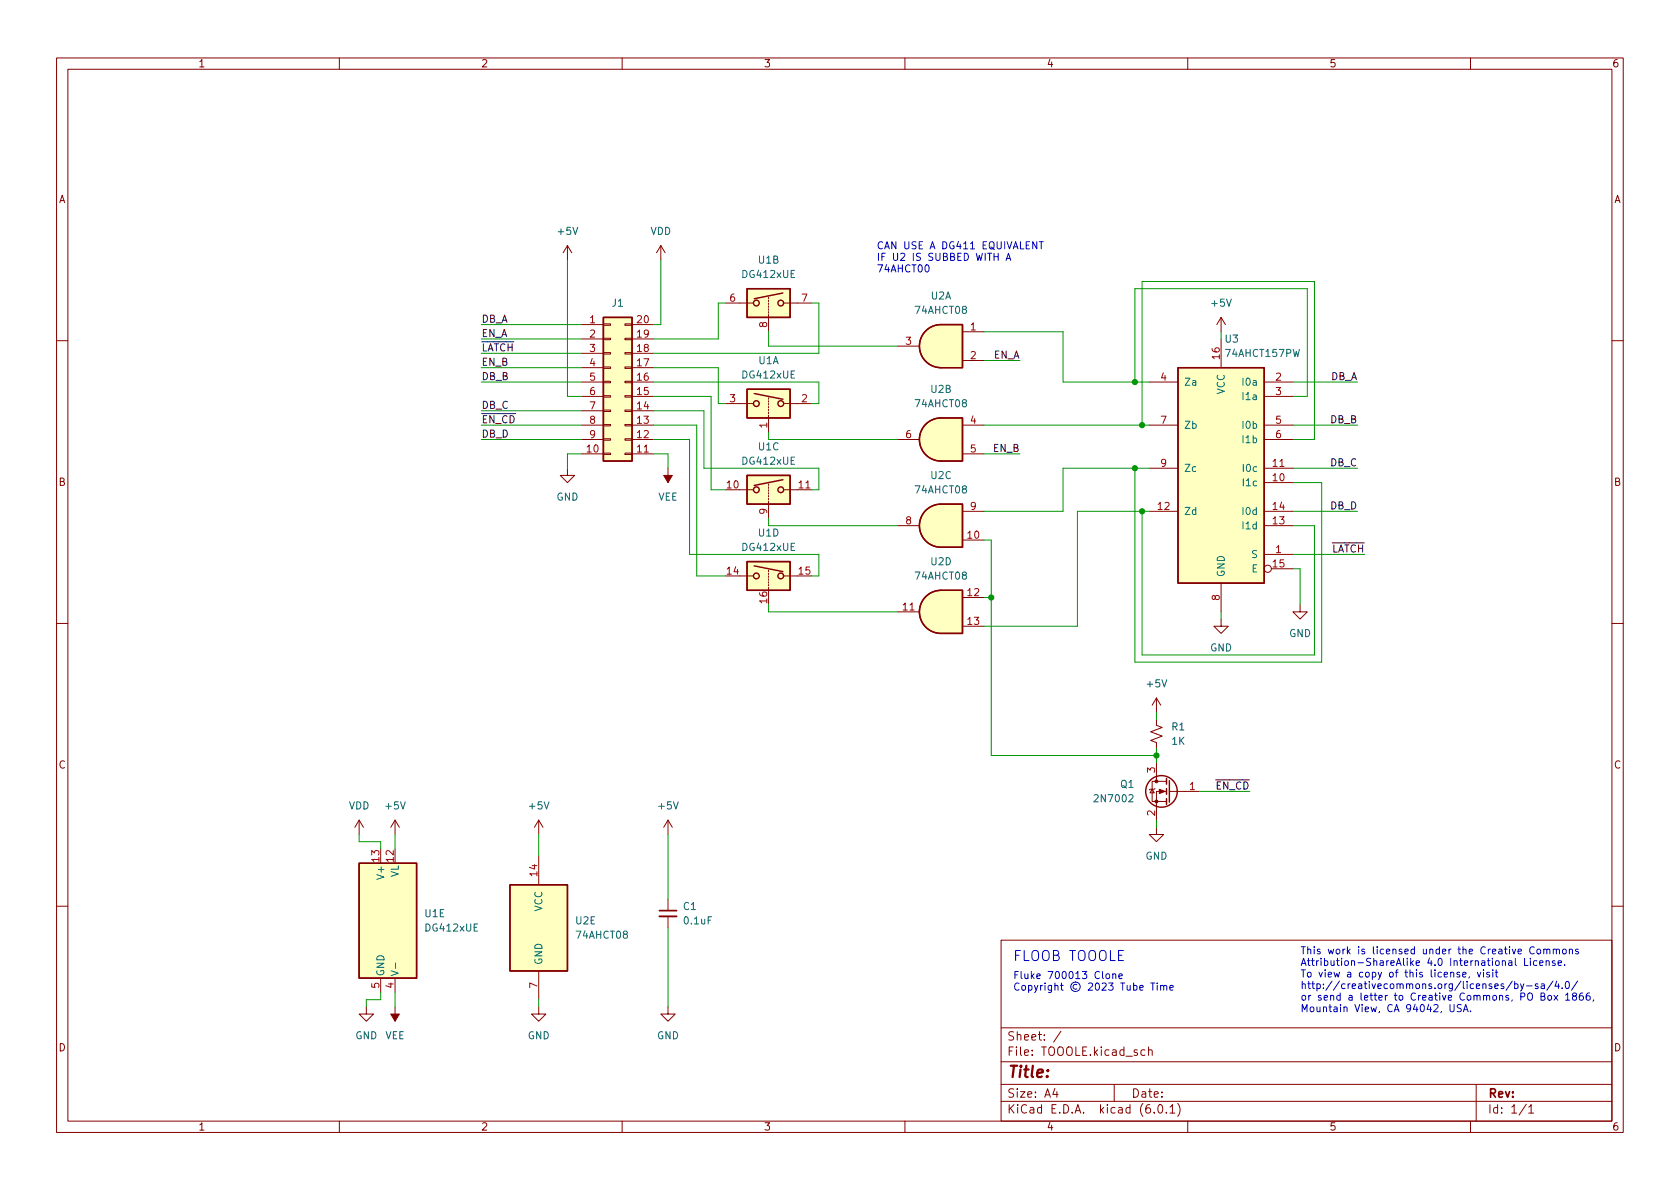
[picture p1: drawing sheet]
<svg xmlns="http://www.w3.org/2000/svg" width="297mm" height="210mm" viewBox="0 0 297 210" stroke-linecap="round" stroke-linejoin="round" font-family="sans-serif">
<g fill="none" stroke="#840000" stroke-width=".18">
<path d="M10 10.2h277v190.1h-277zM12 12.2h273v186.1h-273zM60 10.2v2M110 10.2v2M160 10.2v2M210 10.2v2M260 10.2v2M100.3 43.4l-.7 1.3M100.3 43.4v2.6M100.3 43.4l.8 1.3M102.9 57.4h3.8M102.9 59.9h3.8"/>
<path d="M106.7 59.8h1.2v.3h-1.2zM106.7 57.3h1.2v.2h-1.2zM110.5 59.8h1.3v.3h-1.3zM110.5 57.3h1.3v.2h-1.3zM111.8 57.4h3.8M111.8 59.9h3.8M116.8 43.4l-.7 1.3M116.8 43.4v2.6M116.8 43.4l.8 1.3M128.3 53.6h4.8M135.9 52.6v.2M135.9 53.1v.2"/>
<path d="M135.9 53.6v.2M135.9 54.1v.3M135.9 54.6v.3M135.9 55.1v.3M135.9 55.6v3.1M138.7 53.6h4.8M170.2 58.7h3.8M215.9 56.1l-.8 1.3M215.9 56.1v2.6M215.9 59.9v5.1M215.9 56.1l.8 1.3M10 60.2h2"/>
<path d="M102.9 75.2h3.8M102.9 77.7h3.8M102.9 67.6h3.8M102.9 70.1h3.8M102.9 72.6h3.8M102.9 65h3.8M102.9 62.5h3.8M106.7 77.6h1.2v.2h-1.2zM106.7 75.1h1.2v.2h-1.2zM106.7 72.5h1.2v.3h-1.2zM106.7 70h1.2v.2h-1.2zM106.7 67.4h1.2v.3h-1.2z"/>
<path d="M106.7 64.9h1.2v.2h-1.2zM106.7 62.4h1.2v.2h-1.2zM110.5 77.6h1.3v.2h-1.3zM110.5 75.1h1.3v.2h-1.3zM110.5 72.5h1.3v.3h-1.3zM110.5 70h1.3v.2h-1.3zM110.5 67.4h1.3v.3h-1.3zM110.5 64.9h1.3v.2h-1.3zM110.5 62.4h1.3v.2h-1.3zM111.8 75.2h3.8M111.8 77.7h3.8M111.8 67.6h3.8"/>
<path d="M111.8 70.1h3.8M111.8 72.6h3.8M111.8 65h3.8M111.8 62.5h3.8M128.3 71.4h4.8M135.9 70.4v.2M135.9 70.9v.2M135.9 71.4v.2M135.9 71.9v.2M135.9 72.4v.2M135.9 72.9v.2M135.9 73.4v3"/>
<path d="M138.7 71.4h4.8M158.7 77.7h3.9M158.7 61.2h3.9M170.2 75.2h3.8M170.2 63.7h3.8M203.2 75.2h5.1M203.2 67.6h5.1M223.5 75.2h5.1M223.5 77.7h5.1M223.5 67.6h5.1M223.5 70.1h5.1M285 60.2h2"/>
<path d="M100.3 82.8v1.3h1.3l-1.3 1.2-1.2-1.2h1.2M102.9 80.3h3.8M106.7 80.1h1.2v.3h-1.2zM110.5 80.1h1.3v.3h-1.3zM111.8 80.3h3.8M118.1 82.8v2.5M130.8 86.6h2.3M135.9 85.6v.2M135.9 86.1v.3M135.9 86.6v.3M135.9 87.1v.3M135.9 87.6v.3"/>
<path d="M135.9 88.1v.3M135.9 88.6v3.1M138.7 86.6h4.8M158.7 93h3.9M170.2 80.3h3.8M170.2 90.4h3.8M170.2 95.5h3.8M203.2 82.8h5.1M203.2 90.4h5.1M223.5 98h5.1M223.5 85.3h5.1M223.5 82.8h5.1"/>
<path d="M223.5 90.4h5.1M223.5 93h5.1M10 110.2h2M130.8 101.8h2.3M135.9 100.8v.3M135.9 101.3v.3M135.9 101.8v.3M135.9 102.4v.2M135.9 102.9v.2M135.9 103.4v.2M135.9 103.9v.5M138.7 101.8h2.3"/>
<path d="M158.7 108.2h3.9M170.2 105.7h3.8M170.2 110.7h3.8M215.9 109.5v1.2h1.3l-1.3 1.3-1.3-1.3h1.3M215.9 103.1v5.1M224.8 100.6h3.8M229.9 106.9v1.3h1.2l-1.2 1.3-1.3-1.3h1.3M285 110.2h2M203.7 139.6l.4 .6h-.8zM204.2 139.4l-.1 .2h-.8l-.1 .1M204.5 127.2v1.1l1 .3-2 .8 2 .8-2 .7 1 .4v1M204.5 123.4v2.6"/>
<path d="M204.5 134.9v3.3M204.5 123.4l-.8 1.3M204.5 123.4l.7 1.3M206.2 139.9h-1.7v5.1M206.2 138.2h-2.5v3.5h2.5M206.8 139.9h5.3M63.5 145l-.8 1.3M63.5 145v2.6M63.5 145l.8 1.3M69.8 145l-.7 1.3M69.8 145v2.6M69.8 145l.8 1.3"/>
<path d="M95.2 145v2.6M95.2 151.4v5.1M95.2 145l-.7 1.3M95.2 145l.8 1.3M118.1 145v2.6M118.1 159v2M118.1 145l-.8 1.3M118.1 145l.8 1.3M204.5 146.3v1.3h1.2l-1.2 1.2-1.3-1.2h1.3M10 160.2h2M64.8 178v1.3h1.2l-1.2 1.3-1.3-1.3h1.3M67.3 173v2.5"/>
<path d="M69.8 173v2.5M69.8 178v2.6M95.2 178v1.3h1.3l-1.3 1.3-1.2-1.3h1.2M95.2 171.7v5.1M118.1 178v1.3h1.3l-1.3 1.3-1.3-1.3h1.3M118.1 162v2.1M177 166.3h108v32h-108zM285 160.2h2M60 198.3v2M110 198.3v2M160 198.3v2M177 194.8h108"/>
<path d="M177 191.8h108M177 187.8h108M177 181.8h108M186.5 192.5l-.4 1h1M186.9 193v1M187.6 182.4l-1.3 1.9M197 191.8v3M202.4 185.7l-.4-.1-.3 .3v.4l.2 .3h.5M203.1 185.8l.2-.2 .3 .1 .1 .9M203.1 185.1v1.5M204.1 196.7v.1M204.9 195.4l.2-.1a.81 .81 0 0 1 .6 .7 .81 .81 0 0 1-.3 .8h-.2a.81 .81 0 0 1-.6-.6 .81 .81 0 0 1 .3-.8z"/>
<path d="M206.2 196.7v.1M206.9 195.8l.4-.5v1.5M206.9 196.8h.8M208.2 195.1a1.72 1.72 0 0 1 0 2.3M210 198.3v2M260 198.3v2M261 191.8v6.5M269.9 195.3l-1.3 1.9M270.3 195.8l.4-.5v1.5M270.3 196.8h.9"/>
<circle cx="224.2" cy="100.6" r=".63"/>
</g>
<g fill="#ffffc2" stroke="#ffffc2" stroke-width=".18">
<path d="M132.1 99.3h7.6v5.1h-7.6z"/>
<path d="M163.7 105.5a3.8 3.8 0 0 1 2.7-1.1v7.6a3.8 3.8 0 0 1-3.5-2.3 3.8 3.8 0 0 1 .8-4.2z"/>
<path d="M166.4 104.4h3.8v7.6h-3.8z"/>
<path d="M163.7 75a3.8 3.8 0 0 1 2.7-1.1v7.6a3.8 3.8 0 0 1-3.5-2.3 3.8 3.8 0 0 1 .8-4.2z"/>
<path d="M166.4 73.9h3.8v7.6h-3.8z"/>
<path d="M132.1 84.1h7.6v5h-7.6z"/>
<path d="M132.1 51h7.6v5.1h-7.6z"/>
<path d="M163.7 58.5a3.8 3.8 0 0 1 2.7-1.1v7.6a3.8 3.8 0 0 1-3.5-2.3 3.8 3.8 0 0 1 .8-4.2z"/>
<path d="M166.4 57.4h3.8v7.6h-3.8z"/>
<path d="M208.3 65h15.2v38.1h-15.2z"/>
<path d="M163.7 90.3a3.8 3.8 0 0 1 2.7-1.2v7.7a3.8 3.8 0 0 1-3.5-2.4 3.8 3.8 0 0 1 .8-4.1z"/>
<path d="M166.4 89.1h3.8v7.7h-3.8z"/>
<path d="M63.5 152.6h10.2v20.4h-10.2z"/>
<path d="M106.7 56.1h5.1v25.4h-5.1z"/>
<path d="M132.1 68.8h7.6v5.1h-7.6z"/>
<path d="M90.2 156.5h10.1v15.2h-10.1z"/>
</g>
<g fill="none" stroke="#840000" stroke-width=".25">
<path d="M106.7 56.1h5.1v25.4h-5.1zM132.1 51h7.6v5.1h-7.6zM138.4 51.8l-5.1 1M163.7 58.5a3.8 3.8 0 0 1 2.7-1.1h3.8v7.6h-3.8a3.8 3.8 0 0 1-3.5-2.3 3.8 3.8 0 0 1 .8-4.2zM132.1 68.8h7.6v5.1h-7.6zM133.3 69.6l5.1 1M163.7 75a3.8 3.8 0 0 1 2.7-1.1h3.8v7.6h-3.8a3.8 3.8 0 0 1-3.5-2.3 3.8 3.8 0 0 1 .8-4.2zM208.3 65h15.2v38.1h-15.2zM132.1 99.3h7.6v5.1h-7.6zM132.1 84.1h7.6v5h-7.6zM138.4 84.8l-5.1 1M163.7 90.3a3.8 3.8 0 0 1 2.7-1.2h3.8v7.7h-3.8a3.8 3.8 0 0 1-3.5-2.4 3.8 3.8 0 0 1 .8-4.1z"/>
<path d="M133.3 100.1l5.1 1M163.7 105.5a3.8 3.8 0 0 1 2.7-1.1h3.8v7.6h-3.8a3.8 3.8 0 0 1-3.5-2.3 3.8 3.8 0 0 1 .8-4.2zM206.2 137.7v1M206.2 139.4v1.1M206.8 138v3.9M63.5 152.6h10.2v20.4h-10.2zM90.2 156.5h10.1v15.2h-10.1zM206.2 141.2v1"/>
<circle cx="133.7" cy="53.6" r=".51"/>
<circle cx="138" cy="53.6" r=".51"/>
<circle cx="133.7" cy="71.4" r=".51"/>
<circle cx="138" cy="71.4" r=".51"/>
<circle cx="133.7" cy="86.6" r=".51"/>
<circle cx="138" cy="86.6" r=".51"/>
<circle cx="133.7" cy="101.8" r=".51"/>
<circle cx="138" cy="101.8" r=".51"/>
<circle cx="205.4" cy="139.9" r="2.79"/>
</g>
<g fill="#840000" stroke="#840000" stroke-width=".18">
<path d="M117.3 84.1h1.6l-.8 1.2z"/>
<path d="M205 139.6l1 .3-1 .4z"/>
<path d="M69.1 179.3h1.5l-.8 1.3z"/>
<circle cx="204.5" cy="141.7" r=".25"/>
<circle cx="204.5" cy="138.2" r=".25"/>
</g>
<path d="M69.2 171.7l1.2 .4-1.2 .4M69.9 170.3v.9" fill="none" stroke="#006464" stroke-width=".18"/>
<path d="M116.6 162h3" fill="none" stroke="#840000" stroke-width=".33"/>
<path d="M116.6 161h3" fill="none" stroke="#840000" stroke-width=".3"/>
<g fill="none" stroke="#0000c2" stroke-width=".18">
<path d="M163.7 46.9l.1-.1a.68 .68 0 0 1 .5 .7 .68 .68 0 0 1-.5 .6l-.1-.1-.2-.4zM175.8 45.4h.7M176.5 44.8v1.3M177.9 46.1l.4-1.3 .4 1.3M178 45.7h.6M183.3 42.7v1.3l-.7-1.3v1.3M183.7 42.7h.8M184.1 42.7v1.3M180.2 173.9a.6 .6 0 0 0-.9 .5 .6 .6 0 0 0 .6 .7l.3-.1M180.8 174.3h.3l.2 .2v.4l-.2 .2-.3-.1-.1-.1zM181.9 174.3h.3l.3 .2-.1 .5h-.5M181.9 174.3v1.2"/>
<path d="M182.9 174.3l.3 .8M183.5 174.3l-.4 1.1-.2 .1M184 174.3v.8M184.3 174.3l-.3 .2M184.8 173.8v.1M184.8 174.3v.8M185.9 174.3v1l-.2 .2h-.3M185.9 174.3h-.3l-.3 .2 .1 .5h.5M186.5 174.4l.2-.1h.3l.1 .8M186.5 173.8v1.3M187.5 174.3h.5M187.7 173.8v1.1l.3 .2"/>
<path d="M190.4 174.1a.44 .44 0 0 0-.7 .4 .44 .44 0 0 0 .7 .4M192.5 173.9l.4-.1 .3 .4-.8 .9h.8M193.8 173.9l.2-.1a.68 .68 0 0 1 .4 .7 .68 .68 0 0 1-.4 .6l-.2-.1-.1-.4zM194.9 173.9l.5-.1 .2 .4-.8 .9h.8M195.7 172.3l.3-.1 .2 .2v.4l-.2 .3-.3-.1-.2-.2zM196 173.8h.8l-.4 .5 .3 .1v.6l-.1 .1-.6-.1M196.7 172.3l.2-.1 .3 .1 .1 .8M196.7 172.2v.9M197.8 172.6l.6-.1v-.2l-.4-.1-.2 .2 .1 .6h.5M198.1 173.8h.8M198.5 173.8v1.3M199.3 174.3v.7l.3 .1 .2-.1"/>
<path d="M199.8 174.3v.8M200.4 174.3h.4l.2 .2-.1 .5h-.5M200.4 173.8v1.3M201.5 174.7l.6-.1v-.3h-.4l-.2 .1 .1 .6h.5M203.5 173.8h.7M203.8 173.8v1.3M204.6 173.8v.1M204.6 174.3v.8M205.2 174.4l.2-.1h.3l.1 .8M205.2 174.3v.8M205.8 174.4l.1-.1h.3l.1 .8M206.8 174.7l.6-.1v-.3h-.4l-.2 .1 .1 .6h.5"/>
<path d="M256.4 177.6v1.1l.2 .2 .4-.1 .1-.1v-1.1M258.1 172l-.3-.1-.2 .2v.2l.5 .1v.3h-.5M258.4 177.7l-.5-.1-.3 .3 .2 .3 .5 .2v.4l-.2 .1-.5-.1M258.6 172.4l.6-.2v-.2l-.4-.1-.2 .2 .1 .6h.5M258.7 178.9l.5-1.3 .4 1.3M258.9 178.5h.6M259.8 172.7l-.1 .3M260 178.8v.1M261.2 171.9l.3 .9 .3-.9M262.3 171.5v.1M262.3 171.9v.9M263.3 172l-.3-.1-.2 .2 .1 .2 .4 .1v.3h-.5"/>
<path d="M263.9 171.5v.1M263.9 171.9v.9M264.4 171.9h.4M264.5 171.5v1.1l.3 .2M267.4 173.5l-1.1 1.6M267.8 174h.4l.2 .2-.1 .6h-.5M267.8 173.5v1.3M267.9 169.5v1l.2 .2M268.8 174l.3 .8M269.4 174l-.4 1.1-.2 .1M269.6 169.5v1.2h.6M269.9 174.3h1"/>
<path d="M270.6 169.5v.1M270.6 169.9v.8M271.3 167.5a.6 .6 0 0 0-.9 .5 .6 .6 0 0 0 .6 .7l.3-.1M271.7 169.9h-.3l-.3 .2 .2 .6h.4M271.8 168l.2-.2 .3 .2 .1 .4-.1 .2-.3 .1-.2-.1zM271.9 174h-.3l-.2 .2 .1 .1 .4 .2v.3h-.5M272.2 170.3l.6-.1v-.3h-.4l-.2 .2 .1 .6h.5M272.5 176.2l.5-.1 .1-.1v-.3l-.6-.1v1.3h.4l.2-.2 .1-.3-.3-.2M272.5 174h.5l.1 .8M272.9 168l.2-.2 .3 .1 .1 .8M272.9 167.8v.9M273.1 174.3h-.5l-.1 .2 .1 .3h.5"/>
<path d="M273.4 170l.2-.1h.3v.8M273.4 169.9v.8M273.5 168l.2-.2 .3 .1v.8M273.7 176.1l.2-.1 .4 .1v.5l-.1 .2-.3 .1-.2-.2zM274.6 173.5l-1.1 1.6M274.6 168l.2-.2 .3 .1 .1 .8M274.6 167.8v.9M274.8 176l.6 .9M274.9 169.9h-.3l-.1 .2v.1l.4 .2v.3h-.4M275.2 168l.2-.2 .3 .1v.8M275.2 173.5l-.3 .9h.8M275.4 176l-.6 .9"/>
<path d="M275.5 170.3l.6-.1-.1-.3h-.3l-.2 .2v.6h.5M275.5 174v.8M276.2 174.7v.1M276.3 168l.2-.2 .4 .2v.4l-.1 .2-.3 .1-.2-.1zM276.6 170.6v.1M276.8 176l.4-.4v1.3M276.8 176.9h.7M276.9 173.7l.2-.2a.68 .68 0 0 1 .4 .7 .68 .68 0 0 1-.4 .6l-.2-.1-.1-.4zM277.5 168l.2-.2 .3 .1v.8M277.5 167.8v.9M278.3 176.1l-.3-.2 .1-.2 .2-.1 .3 .1 .1 .1v.2l-.6 .2-.1 .2 .1 .3 .2 .2 .3-.1 .1-.2v-.2l-.2-.3M278.9 173.5l-1.1 1.6"/>
<path d="M279.1 167.9l-.4-.1-.1 .2v.2l.5 .1v.3h-.5M279.8 175.6l-.3 .1a.86 .86 0 0 0 0 1.2l.4-.2 .1-.4-.3-.2h-.3l-.2 .2M281 175.6l-.3 .1a.86 .86 0 0 0 0 1.2l.4-.2 .1-.4-.3-.2h-.2l-.3 .2M281.8 176.8l-.1 .2"/>
<circle cx="190.2" cy="174.5" r=".85"/>
</g>
<g fill="none" stroke="#009600" stroke-width=".18">
<path d="M85.1 59.9h17.8M85.1 57.4h17.8M100.3 46v24.1h2.6M116.8 46v11.4h-1.2M128.3 53.6h-1.3v6.3h-11.4M135.9 58.7v2.5h22.8M143.5 53.6h1.3v8.9h-29.2M174 58.7h14v8.9h15.2M215.9 58.7v1.2M85.1 77.7h17.8M85.1 75.2h17.8M85.1 67.6h17.8"/>
<path d="M85.1 62.5h17.8M85.1 65h17.8M85.1 72.6h17.8M115.6 67.6h29.2v3.8h-1.3M115.6 72.6h8.9v10.2h20.3v3.8h-1.3M115.6 77.7h6.3v20.3h22.9v3.8h-1.3M115.6 65h11.4v6.4h1.3M115.6 70.1h10.1v16.5h2.6M115.6 75.2h7.6v26.6h5.1M135.9 76.4v1.3h22.8M174 75.2h29.2M174 63.7h6.3"/>
<path d="M200.7 67.6v-16.6h30.4v19.1h-2.5M201.9 75.2v-25.4h30.5v27.9h-3.8M228.6 75.2h11.4M228.6 67.6h11.4M102.9 80.3h-2.6v2.5M115.6 80.3h2.5v2.5M135.9 91.7v1.3h22.8M174 80.3h6.3M174 95.5h1.3v38.1h29.2M200.7 82.8v34.3h33v-31.8h-5.1M201.9 90.4v25.4h30.5v-22.8h-3.8M203.2 82.8h-15.2v7.6h-14"/>
<path d="M203.2 90.4h-12.7v20.3h-16.5M228.6 82.8h11.4M228.6 98h12.7M228.6 90.4h11.4M135.9 106.9v1.3h22.8M174 105.7h1.3M215.9 108.2v1.3M228.6 100.6h1.3v6.3M204.5 126v1.2M204.5 132.3v2.6M212.1 139.9h8.9M63.5 147.6v1.2h3.8v1.3"/>
<path d="M69.8 147.6v2.5M95.2 147.6v3.8M118.1 147.6v11.4M204.5 145v1.3M67.3 175.5v1.3h-2.5v1.2M69.8 175.5v2.5M95.2 176.8v1.2M118.1 164.1v13.9"/>
</g>
<g fill="#009600" stroke="#009600" stroke-width=".18">
<circle cx="200.7" cy="67.6" r=".46"/>
<circle cx="201.9" cy="75.2" r=".46"/>
<circle cx="175.3" cy="105.7" r=".46"/>
<circle cx="201.9" cy="90.4" r=".46"/>
<circle cx="200.7" cy="82.8" r=".46"/>
<circle cx="204.5" cy="133.6" r=".46"/>
</g>
<text font-size="2.8" fill="#840000" x="178" y="190.6">Title:</text>
<text font-size="2.5" fill="#0000c2" x="179.1" y="169.9">FLOOB TOOOLE</text>
<g font-size="2.1" fill="#840000">
<text x="178" y="184">Sheet: /</text>
<text x="178" y="186.7">File: TOOOLE.kicad_sch</text>
<text x="178" y="196.9">KiCad E.D.A. kicad (6.0.1)</text>
<text x="178" y="194.1">Size: A4</text>
<text x="200" y="194.1">Date:</text>
<text x="263" y="194.1">Rev:</text>
<text x="263" y="196.9">Id: 1/1</text>
</g>
<g font-size="1.8" fill="#840000">
<text x="35" y="11.9">1</text>
<text x="85" y="11.9">2</text>
<text x="135" y="11.9">3</text>
<text x="185" y="11.9">4</text>
<text x="235" y="11.9">5</text>
<text x="285" y="11.9">6</text>
<text x="10.3" y="35.9">A</text>
<text x="285.3" y="35.9">A</text>
<text x="10.3" y="85.9">B</text>
<text x="285.3" y="85.9">B</text>
<text x="10.3" y="135.9">C</text>
<text x="285.3" y="135.9">C</text>
<text x="10.3" y="185.9">D</text>
<text x="285.3" y="185.9">D</text>
<text x="35" y="199.9">1</text>
<text x="85" y="199.9">2</text>
<text x="135" y="199.9">3</text>
<text x="185" y="199.9">4</text>
<text x="235" y="199.9">5</text>
<text x="285" y="199.9">6</text>
</g>
<g font-size="1.8" fill="#006464">
<text x="98.7" y="41.5">+5V</text>
<text x="115" y="41.5">VDD</text>
<text x="134.1" y="46.6">U1B</text>
<text x="131.4" y="49.1">DG412xUE</text>
<text x="164.6" y="53">U2A</text>
<text x="108.2" y="54.2">J1</text>
<text x="161.9" y="55.5">74AHCT08</text>
<text x="214.3" y="54.2">+5V</text>
<text x="134.1" y="64.4">U1A</text>
<text x="216.6" y="60.6">U3</text>
<text x="216.9" y="63.1">74AHCT157PW</text>
<text x="131.4" y="66.9">DG412xUE</text>
<text x="164.6" y="69.5">U2B</text>
<text x="209.3" y="68.2">Za</text>
<text x="216.5" y="69.8" transform="rotate(-90 216.5 69.8)">VCC</text>
<text x="220" y="68.2">I0a</text>
<text x="220" y="70.7">I1a</text>
<text x="161.9" y="72">74AHCT08</text>
<text x="209.3" y="75.8">Zb</text>
<text x="219.9" y="75.8">I0b</text>
<text x="131.4" y="82.2">DG412xUE</text>
<text x="134.1" y="79.6">U1C</text>
<text x="209.3" y="83.4">Zc</text>
<text x="219.9" y="78.4">I1b</text>
<text x="220" y="83.4">I0c</text>
<text x="98.4" y="88.5">GND</text>
<text x="116.3" y="88.5">VEE</text>
<text x="161.9" y="87.2">74AHCT08</text>
<text x="164.6" y="84.7">U2C</text>
<text x="220" y="86">I1c</text>
<text x="134.1" y="94.9">U1D</text>
<text x="209.3" y="91.1">Zd</text>
<text x="219.9" y="93.6">I1d</text>
<text x="219.9" y="91.1">I0d</text>
<text x="131.4" y="97.4">DG412xUE</text>
<text x="164.6" y="99.9">U2D</text>
<text x="221.3" y="98.7">S</text>
<text x="221.3" y="101.2">E</text>
<text x="161.9" y="102.5">74AHCT08</text>
<text x="216.5" y="102.1" transform="rotate(-90 216.5 102.1)">GND</text>
<text x="227.9" y="112.6">GND</text>
<text x="213.9" y="115.2">GND</text>
<text x="202.9" y="121.5">+5V</text>
<text x="207.2" y="129.2">R1</text>
<text x="207.2" y="131.7">1K</text>
<text x="61.6" y="143.1">VDD</text>
<text x="68.3" y="143.1">+5V</text>
<text x="93.7" y="143.1">+5V</text>
<text x="116.5" y="143.1">+5V</text>
<text x="193.8" y="141.9">2N7002</text>
<text x="198.1" y="139.3">Q1</text>
<text x="67.9" y="155.1" transform="rotate(-90 67.9 155.1)">V+</text>
<text x="70.5" y="155.2" transform="rotate(-90 70.5 155.2)">VL</text>
<text x="202.5" y="152">GND</text>
<text x="95.9" y="161.2" transform="rotate(-90 95.9 161.2)">VCC</text>
<text x="120.8" y="160.9">C1</text>
<text x="75.1" y="162.2">U1E</text>
<text x="75.3" y="164.7">DG412xUE</text>
<text x="101.8" y="163.4">U2E</text>
<text x="102" y="166">74AHCT08</text>
<text x="121.1" y="163.4">0.1uF</text>
<text x="67.9" y="172.7" transform="rotate(-90 67.9 172.7)">GND</text>
<text x="95.9" y="170.7" transform="rotate(-90 95.9 170.7)">GND</text>
<text x="62.8" y="183.8">GND</text>
<text x="68.1" y="183.8">VEE</text>
<text x="93.3" y="183.8">GND</text>
<text x="116.1" y="183.8">GND</text>
</g>
<g font-size="1.8" fill="#0000c2">
<text x="154.9" y="44.1">CAN USE A DG411 EQUIVALENT</text>
<text x="154.9" y="46.1">IF U2 IS SUBBED WITH A</text>
<text x="154.9" y="48.2">74AHCT00</text>
<text x="179.1" y="173.1">Fluke 700013 Clone</text>
<text x="229.9" y="168.7">This work is licensed under the Creative Commons</text>
<text x="229.9" y="170.8">Attribution-ShareAlike 4.0 International License.</text>
<text x="229.9" y="172.8">To view a copy of this license, visit</text>
<text x="229.9" y="174.9">http://creativecommons.org/licenses/by-sa/4.0/</text>
<text x="229.9" y="176.9">or send a letter to Creative Commons, PO Box 1866,</text>
<text x="229.9" y="179">Mountain View, CA 94042, USA.</text>
</g>
<g font-size="1.8" fill="#a90000">
<text x="129" y="53.3">6</text>
<text x="141.7" y="53.3">7</text>
<text x="104.3" y="57.1">1</text>
<text x="104.3" y="59.7">2</text>
<text x="112.7" y="59.7">19</text>
<text x="112.7" y="57.1">20</text>
<text x="135.6" y="57.9" transform="rotate(-90 135.6 57.9)">8</text>
<text x="171.6" y="58.4">1</text>
<text x="104.3" y="62.2">3</text>
<text x="104.3" y="64.8">4</text>
<text x="112.7" y="64.8">17</text>
<text x="112.7" y="62.2">18</text>
<text x="160.2" y="61">3</text>
<text x="171.6" y="63.5">2</text>
<text x="215.6" y="63.5" transform="rotate(-90 215.6 63.5)">16</text>
<text x="104.3" y="67.3">5</text>
<text x="104.3" y="69.8">6</text>
<text x="112.7" y="69.8">15</text>
<text x="112.7" y="67.3">16</text>
<text x="129" y="71.1">3</text>
<text x="141.7" y="71.1">2</text>
<text x="205.2" y="67.3">4</text>
<text x="225.6" y="67.3">2</text>
<text x="225.6" y="69.8">3</text>
<text x="104.3" y="72.4">7</text>
<text x="104.3" y="74.9">8</text>
<text x="104.3" y="77.5">9</text>
<text x="112.7" y="77.5">12</text>
<text x="112.7" y="74.9">13</text>
<text x="112.7" y="72.4">14</text>
<text x="135.6" y="75.7" transform="rotate(-90 135.6 75.7)">1</text>
<text x="160.2" y="77.5">6</text>
<text x="171.6" y="74.9">4</text>
<text x="205.2" y="74.9">7</text>
<text x="225.6" y="74.9">5</text>
<text x="225.6" y="77.5">6</text>
<text x="103.8" y="80">10</text>
<text x="112.7" y="80">11</text>
<text x="171.6" y="80">5</text>
<text x="205.2" y="82.5">9</text>
<text x="225.1" y="82.5">11</text>
<text x="128.6" y="86.4">10</text>
<text x="141.3" y="86.4">11</text>
<text x="225.1" y="85.1">10</text>
<text x="135.6" y="90.9" transform="rotate(-90 135.6 90.9)">9</text>
<text x="160.2" y="92.7">8</text>
<text x="171.1" y="95.2">10</text>
<text x="171.6" y="90.2">9</text>
<text x="204.8" y="90.2">12</text>
<text x="225.1" y="92.7">13</text>
<text x="225.1" y="90.2">14</text>
<text x="128.6" y="101.6">14</text>
<text x="141.3" y="101.6">15</text>
<text x="225.1" y="100.3">15</text>
<text x="225.6" y="97.8">1</text>
<text x="135.6" y="106.6" transform="rotate(-90 135.6 106.6)">16</text>
<text x="159.7" y="107.9">11</text>
<text x="171.1" y="105.4">12</text>
<text x="215.6" y="106.2" transform="rotate(-90 215.6 106.2)">8</text>
<text x="171.1" y="110.5">13</text>
<text x="204.2" y="136.6" transform="rotate(-90 204.2 136.6)">3</text>
<text x="210.3" y="139.7">1</text>
<text x="204.2" y="144.3" transform="rotate(-90 204.2 144.3)">2</text>
<text x="67.1" y="152.4" transform="rotate(-90 67.1 152.4)">13</text>
<text x="69.6" y="152.4" transform="rotate(-90 69.6 152.4)">12</text>
<text x="95" y="154.9" transform="rotate(-90 95 154.9)">14</text>
<text x="67.1" y="174.7" transform="rotate(-90 67.1 174.7)">5</text>
<text x="69.6" y="174.7" transform="rotate(-90 69.6 174.7)">4</text>
<text x="95" y="174.7" transform="rotate(-90 95 174.7)">7</text>
</g>
<g font-size="1.8" fill="#0f0f0f">
<text x="85.1" y="59.6">EN_A</text>
<text x="85.1" y="57">DB_A</text>
<text x="85.1" y="64.7">EN_B</text>
<text x="85.1" y="62.1">~{LATCH}</text>
<text x="175.6" y="63.4">EN_A</text>
<text x="85.1" y="67.2">DB_B</text>
<text x="235.2" y="67.2">DB_A</text>
<text x="85.1" y="77.4">DB_D</text>
<text x="85.1" y="72.3">DB_C</text>
<text x="85.1" y="74.8">~{EN_CD}</text>
<text x="235.2" y="74.8">DB_B</text>
<text x="175.6" y="79.9">EN_B</text>
<text x="235.2" y="82.4">DB_C</text>
<text x="235.2" y="90.1">DB_D</text>
<text x="233.9" y="97.7">~{LATCH}</text>
<text x="213.6" y="139.6">~{EN_CD}</text>
</g>
</svg>
